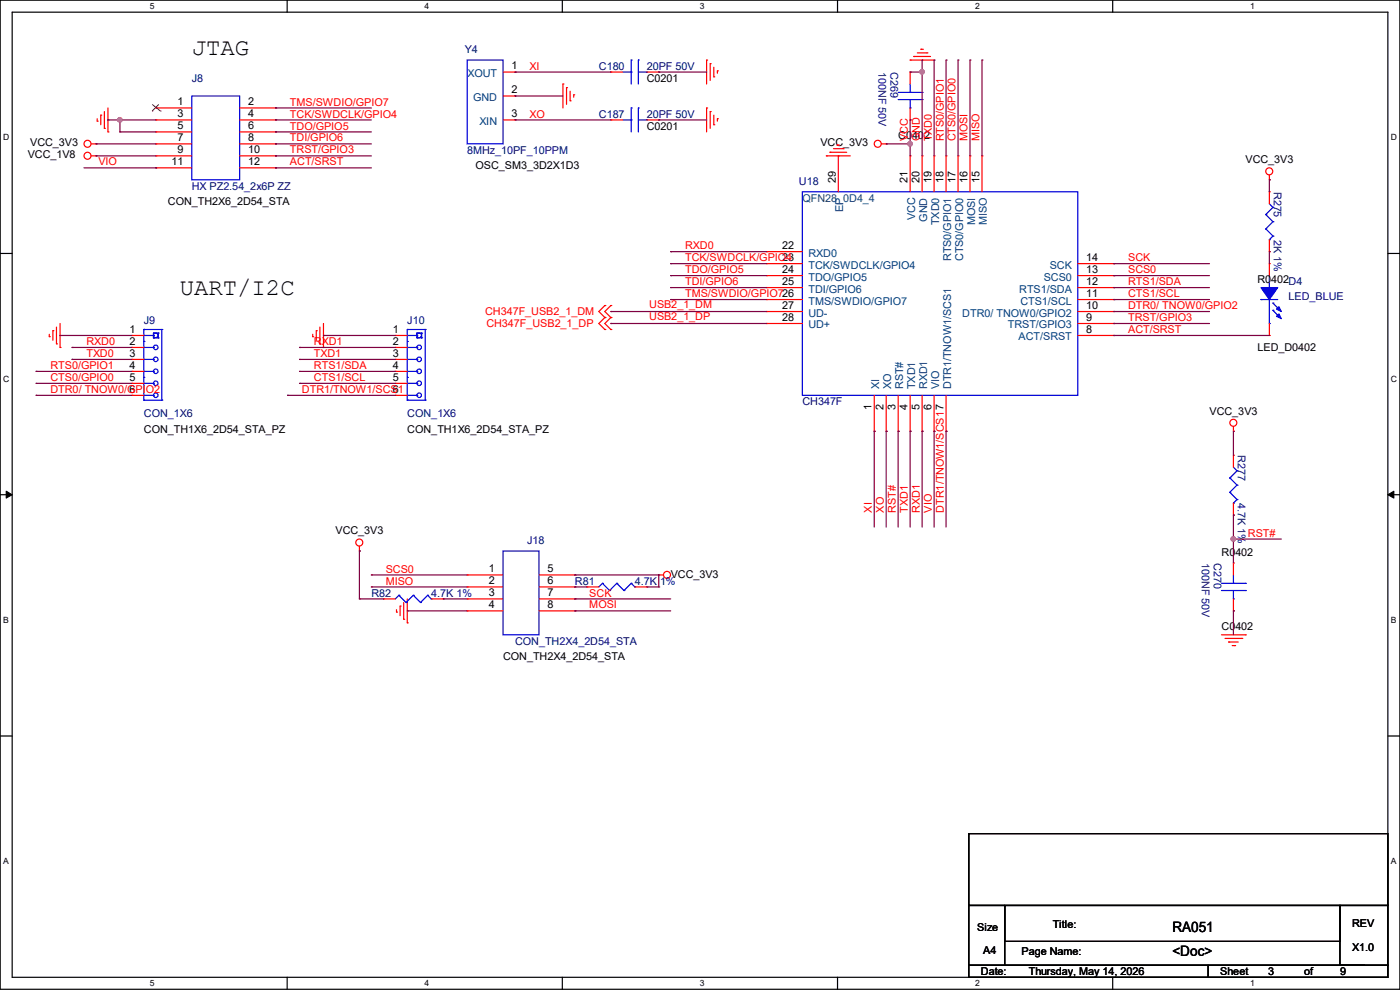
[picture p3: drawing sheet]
<svg xmlns="http://www.w3.org/2000/svg" width="297mm" height="210mm" viewBox="0 0 297 210" stroke-linecap="round" stroke-linejoin="round" font-family="sans-serif">
<path d="M0 0h297v209.8h-297zM2.6 2.6h291.8v204.7h-291.8z" fill="none" stroke="#000" stroke-width=".25"/>
<g fill="#fff">
<path d="M31.7 .3h1v2h-1z"/>
<path d="M31.7 207.6h1v2h-1z"/>
</g>
<path d="M60.9 0v2.6M60.9 207.3v2.5" fill="none" stroke="#000" stroke-width=".25"/>
<g fill="#fff">
<path d="M90.1 .3h1v2h-1z"/>
<path d="M90.1 207.6h1v2h-1z"/>
</g>
<path d="M119.3 0v2.6M119.3 207.3v2.5" fill="none" stroke="#000" stroke-width=".25"/>
<g fill="#fff">
<path d="M148.5 .3h.9v2h-.9z"/>
<path d="M148.5 207.6h.9v2h-.9z"/>
</g>
<path d="M177.7 0v2.6M177.7 207.3v2.5" fill="none" stroke="#000" stroke-width=".25"/>
<g fill="#fff">
<path d="M206.8 .3h1v2h-1z"/>
<path d="M206.8 207.6h1v2h-1z"/>
</g>
<path d="M236.1 0v2.6M236.1 207.3v2.5" fill="none" stroke="#000" stroke-width=".25"/>
<g fill="#fff">
<path d="M265.2 .3h1v2h-1z"/>
<path d="M265.2 207.6h1v2h-1z"/>
<path d="M.7 28.2h1.2v1.9h-1.2z"/>
<path d="M295.1 28.2h1.2v1.9h-1.2z"/>
<path d="M.7 79.3h1.2v2h-1.2z"/>
<path d="M295.1 79.3h1.2v2h-1.2z"/>
</g>
<path d="M0 53.8h2.6M294.4 53.8h2.6" fill="none" stroke="#000" stroke-width=".25"/>
<g fill="#fff">
<path d="M.7 130.5h1.2v2h-1.2z"/>
<path d="M295.1 130.5h1.1v2h-1.1z"/>
</g>
<path d="M0 104.9h2.6M294.4 104.9h2.6" fill="none" stroke="#000" stroke-width=".25"/>
<path d="M1.3 104.2l1.3 .7-1.3 .8zM294.4 104.9l1.3-.7v1.5z" fill="#000" stroke="#000" stroke-width=".21"/>
<g fill="#fff">
<path d="M.7 181.7h1.2v2h-1.2z"/>
<path d="M295.1 181.7h1.1v2h-1.1z"/>
</g>
<path d="M0 156.1h2.6M294.4 156.1h2.6M205.5 176.8h88.9v15.3h-88.9zM205.5 192.1h7.6v12.7h-7.6zM213.1 192.1h71.2v7.6h-71.2zM284.3 192.1h10.1v12.7h-10.1zM205.5 204.8h50.8v2.5h-50.8zM213.1 204.8h76.2M256.3 204.8h38.1v2.5h-38.1zM289.3 204.8h.1" fill="none" stroke="#000" stroke-width=".25"/>
<g fill="none" stroke="#f00" stroke-width=".25">
<path d="M106.7 15.3h2.6M109.3 15.3h.1M119.4 17.8h.1M119.4 17.8v5.1M120.2 18.6h.1M120.2 18.6v3.5M120.9 19.3v2.1M129.6 15.3h.1M129.6 15.3h2.5M137.2 15.3h2.5M139.7 15.3h.1M149.9 12.7h.1"/>
<path d="M149.9 12.7v5.1M150.7 13.5h.1M150.7 13.5v3.6M151.4 16.3h.1M151.4 14.3v2M152.2 15h.1M152.2 15v.5M193.1 12.7h.1M193.1 15.3h.1M193.1 12.7h5.1M193.1 15.3v2.5M193.8 12h.1"/>
<path d="M193.8 12h3.6M194.6 11.2h2M195.4 10.5h.1M195.4 10.5h.5M196.6 11.2h.1M19.3 30.5h1.1M19.3 33.1h1.1M20.4 30.5h.1M20.4 33.1h.1M20.6 25.7h.1M20.6 25.2v.5M21.4 24.4h.1"/>
<path d="M21.4 24.4v2.1M22.1 27.2h.1M22.1 23.7v3.5M22.9 28h.1M22.9 22.9v5.1M33.1 22.9h.1M33.1 25.4h.1M33.1 28h.1M33.1 30.5h.1M33.1 33.1h.1M33.1 35.6h.1M33.1 30.5h7.6"/>
<path d="M33.1 33.1h7.6M33.1 25.4h7.6M33.1 22.9h7.6M33.1 28h7.6M33.1 35.6h7.6M50.8 30.5h7.7M50.8 33.1h7.7M50.8 25.4h7.7M50.8 22.9h7.7M50.8 28h7.7M50.8 35.6h7.7M58.5 22.9h.1"/>
<path d="M58.5 25.4h.1M58.5 28h.1M58.5 30.5h.1M58.5 33.1h.1M58.5 35.6h.1M106.7 20.4h2.6M106.7 25.4h2.6M109.3 20.4h.1M109.3 25.4h.1M120.9 21.4h.1M121.7 20.1h.1M121.7 20.1v.5"/>
<path d="M129.6 25.4h.1M129.6 25.4h2.5M137.2 25.4h2.5M139.7 25.4h.1M149.9 22.9h.1M149.9 22.9v5.1M150.7 23.7h.1M150.7 23.7v3.5M151.4 26.5h.1M151.4 24.4v2.1M152.2 25.2h.1M152.2 25.2v.5"/>
<path d="M175.3 33.1h.1M175.3 33.1h5.1M176.1 32.3h.1M176.1 32.3h3.5M176.8 31.5h2.1M177.6 30.8h.1M177.6 30.8h.5M177.8 33.1h.1M177.8 33.1v7.6M178.9 31.5h.1M187 30.5h1M188 30.5h.1"/>
<path d="M193.1 33.1h.1M193.1 25.4h.1M193.1 22.9v2.5M193.1 33.1v7.6M195.6 33.1h.1M195.6 33.1v7.6M198.2 33.1h.1M198.2 33.1v7.6M200.7 33.1h.1M200.7 33.1v7.6M203.2 33.1h.1M203.2 33.1v7.6"/>
<path d="M205.8 33.1h.1M205.8 33.1v7.6M208.3 33.1h.1M208.3 33.1v7.6M269.3 38.1h.1M269.3 37.1v1M162.6 53.4h.1M162.6 55.9h.1M162.6 58.5h.1M162.6 58.5h7.6M162.6 55.9h7.6M162.6 53.4h7.6"/>
<path d="M228.6 58.5h7.7M228.6 55.9h7.7M236.3 58.5h.1M236.3 55.9h.1M269.3 55.9h.1M269.3 40.7h.1M269.3 53.4h.1M269.3 40.7v2.5M269.3 50.8v2.6M269.3 55.9v2.6M10.5 71.4h.1M10.5 70.9v.5"/>
<path d="M11.2 70.1h.1M11.2 70.1v2.1M12 72.9h.1M12 69.4v3.5M12.7 73.7h.1M12.7 68.6v5.1M28 71.2h.1M28 73.7h.1M28 76.2h.1M28 78.8h.1M28 71.2h2.5M28 73.7h2.5"/>
<path d="M28 76.2h2.5M28 78.8h2.5M66.3 71.4h.1M66.3 70.9v.5M67.1 70.1h.1M67.1 70.1v2.1M67.9 72.9h.1M67.9 69.4v3.5M68.6 73.7h.1M68.6 68.6v5.1M83.9 71.2h.1M83.9 73.7h.1"/>
<path d="M83.9 76.2h.1M83.9 78.8h.1M83.9 71.2h2.5M83.9 73.7h2.5M83.9 76.2h2.5M83.9 78.8h2.5M128.3 67.4h.1M128.3 69.9h.1M128.3 64.8h.1M128.3 67.4l-1.3 1.2 1.3 1.3M128.3 64.8l-1.3 1.3 1.3 1.3M129.6 67.4h.1"/>
<path d="M129.6 69.9h.1M129.6 64.8h.1M129.6 67.4l-1.3 1.2 1.3 1.3M129.6 64.8l-1.3 1.3 1.3 1.3M162.6 61h.1M162.6 63.5h.1M162.6 66.1h.1M162.6 68.6h.1M162.6 68.6h7.6M162.6 66.1h7.6M162.6 63.5h7.6M162.6 61h7.6"/>
<path d="M228.6 71.2h7.7M228.6 68.6h7.7M228.6 66.1h7.7M228.6 63.5h7.7M228.6 61h7.7M236.3 71.2h.1M236.3 68.6h.1M236.3 66.1h.1M236.3 63.5h.1M236.3 61h.1M269.3 71.2h.1M269.3 68.6v2.6"/>
<path d="M28 81.3h.1M28 83.9h.1M28 81.3h2.5M28 83.9h2.5M83.9 81.3h.1M83.9 83.9h.1M83.9 81.3h2.5M83.9 83.9h2.5M185.5 91.5h.1M185.5 83.9v7.6M188 91.5h.1M188 83.9v7.6"/>
<path d="M190.5 91.5h.1M190.5 83.9v7.6M193.1 91.5h.1M193.1 83.9v7.6M195.6 91.5h.1M195.6 83.9v7.6M198.2 91.5h.1M198.2 83.9v7.6M200.7 91.5h.1M200.7 83.9v7.6M261.7 91.5h.1M261.7 96.6h.1"/>
<path d="M261.7 90.5v1M261.7 96.6v2.5M76.2 116.9h.1M76.2 115.9v1M261.7 109.3h.1M261.7 119.4h.1M261.7 106.7v2.6M261.7 119.4v2.6M81.3 127h.1M81.3 127h2.6M84.1 129.8h.1M84.1 129.3v.5"/>
<path d="M84.9 128.6h.1M84.9 128.6v2M85.6 131.4h.1M85.6 127.8v3.6M86.4 132.1h.1M86.4 127v5.1M91.5 127h2.5M94 127h.1M99.1 122h.1M99.1 124.5h.1M99.1 127h.1M99.1 129.6h.1"/>
<path d="M99.1 122h7.6M99.1 124.5h7.6M99.1 127h7.6M99.1 129.6h7.6M114.3 122h7.7M114.3 124.5h7.7M114.3 127h7.7M114.3 129.6h7.7M122 122h.1M122 124.5h.1M122 127h.1M122 129.6h.1"/>
<path d="M124.5 124.5h.1M124.5 124.5h2.5M134.7 124.5h2.5M137.2 124.5h.1M139.7 122h.1M139.7 122h1.1M259.1 134.7h5.1M259.9 135.4h3.5M260.6 136.2h.1M260.6 136.2h2.1M261.4 136.9h.5M261.7 129.6h.1"/>
<path d="M261.7 127v2.6M261.9 136.9h.1M263.4 135.4h.1M264.2 134.7h.1"/>
<circle cx="18.6" cy="30.5" r=".74"/>
<circle cx="18.6" cy="33" r=".74"/>
<circle cx="186.2" cy="30.5" r=".74"/>
<circle cx="269.3" cy="36.3" r=".74"/>
<circle cx="261.6" cy="89.7" r=".74"/>
<circle cx="76.2" cy="115.1" r=".74"/>
<circle cx="141.5" cy="121.9" r=".74"/>
</g>
<g fill="none" stroke="#00f" stroke-width=".25">
<path d="M99.1 12.7h7.6v17.8h-7.6zM132.1 15.3h1.8M133.9 15.3h.1M133.9 12.7h.1M133.9 12.7v5.1M135.4 12.7h.1M135.4 12.7v5.1M135.4 15.3h1.8M137.2 15.3h.1M190.5 19.6h5.1M193.1 19.6h.1M193.1 17.8v1.8"/>
<path d="M195.6 19.6h.1M40.7 20.4h10.1v17.7h-10.1zM132.1 25.4h1.8M133.9 25.4h.1M133.9 22.9h.1M133.9 22.9v5.1M135.4 22.9h.1M135.4 25.4h1.8M135.4 22.9v5.1M137.2 25.4h.1M190.5 21.1h5.1M193.1 22.9h.1"/>
<path d="M193.1 21.1v1.8M195.6 21.1h.1M170.2 40.7h58.4v43.2h-58.4zM268.5 45.5h.1M268.5 48.6h.1M268.5 45.5l1.5 1.5M268.5 48.6l1.5 1.5M269.3 50.8h.1M269.3 58.5v2.5M269.3 43.2l.7 .8M270 44h.1M270 47h.1"/>
<path d="M270 50.1h.1M270 44l-1.5 1.5M270 47l-1.5 1.6M270 50.1l-.7 .7M30.5 72.4h.1M30.5 69.9h.1M30.5 78.8h2.1M30.5 76.2h2.1M30.5 73.7h2.1M30.5 69.9h3.8M30.5 71.2h2.1M30.5 69.9v15"/>
<path d="M32.6 78.8h.1M32.6 76.2h.1M32.6 73.7h.1M32.6 70.7h.1M32.6 71.2h.1M32.6 71.7h.1M32.6 70.7h1M32.6 71.7h1M32.6 70.7v1M33.6 71.7h.1M33.6 70.7h.1M33.6 70.7v1"/>
<path d="M34.3 69.9h.1M34.3 69.9v15M86.4 72.4h.1M86.4 69.9h.1M86.4 78.8h2M86.4 76.2h2M86.4 73.7h2M86.4 69.9v15M86.4 69.9h3.8M86.4 71.2h2M88.4 78.8h.1M88.4 76.2h.1"/>
<path d="M88.4 73.7h.1M88.4 70.7h.1M88.4 71.2h.1M88.4 71.7h.1M88.4 70.7h1.1M88.4 71.7h1.1M88.4 70.7v1M89.5 71.7h.1M89.5 70.7h.1M89.5 70.7v1M90.2 69.9h.1M90.2 69.9v15"/>
<path d="M267.5 63.5h.1M267.5 63.5h3.6M269.3 61h.1M269.3 68.6h.1M269.3 63.5v5.1M270 64.3h.1M270 65.8h.1M270 64.3l1.6 1.5M270 65.8l1.6 1.6M30.5 80.1h.1M30.5 84.9h.1M30.5 84.9h3.8"/>
<path d="M30.5 81.3h2.1M30.5 83.9h2.1M32.6 81.3h.1M32.6 83.9h.1M34.3 84.9h.1M86.4 80.1h.1M86.4 84.9h.1M86.4 84.9h3.8M86.4 81.3h2M86.4 83.9h2M88.4 81.3h.1M88.4 83.9h.1"/>
<path d="M90.2 84.9h.1M261.7 99.1l.7 .8M262.4 99.9h.1M262.4 99.9l-1.5 1.5M106.7 116.9h7.6v17.8h-7.6zM260.9 101.4h.1M260.9 104.4h.1M260.9 101.4l1.5 1.5M260.9 104.4l1.5 1.6M261.7 106.7h.1M262.4 102.9h.1M262.4 106h.1"/>
<path d="M262.4 102.9l-1.5 1.5M262.4 106l-.7 .7M84.6 126.3h.1M84.6 126.3l-.7 .7M84.6 126.3l1.5 1.5M86.1 127.8h.1M87.7 126.3h.1M87.7 126.3l-1.6 1.5M87.7 126.3l1.5 1.5M89.2 127.8h.1M90.7 126.3h.1M90.7 126.3l-1.5 1.5"/>
<path d="M90.7 126.3l.8 .7M91.5 127h.1M127.8 123.7h.1M127.8 123.7l-.8 .8M127.8 123.7l1.5 1.6M129.3 125.3h.1M130.9 123.7h.1M130.9 123.7l-1.6 1.6M130.9 123.7l1.5 1.6M132.4 125.3h.1M133.9 123.7h.1M133.9 123.7l-1.5 1.6"/>
<path d="M133.9 123.7l.8 .8M134.7 124.5h.1M259.1 125.3h5.1M259.1 123.7h5.1M261.7 127h.1M261.7 123.7h.1M261.7 122v1.7M261.7 125.3v1.7M264.2 125.3h.1M264.2 123.7h.1"/>
<circle cx="33" cy="78.8" r=".49"/>
<circle cx="33" cy="76.2" r=".49"/>
<circle cx="33" cy="73.7" r=".49"/>
<circle cx="33" cy="71.1" r=".49"/>
<circle cx="88.9" cy="76.2" r=".49"/>
<circle cx="88.9" cy="73.7" r=".49"/>
<circle cx="88.9" cy="78.8" r=".49"/>
<circle cx="88.9" cy="71.1" r=".49"/>
<circle cx="33" cy="81.3" r=".49"/>
<circle cx="33" cy="83.8" r=".49"/>
<circle cx="88.9" cy="83.8" r=".49"/>
<circle cx="88.9" cy="81.3" r=".49"/>
</g>
<g fill="#00f" stroke="#00f" stroke-width=".25">
<path d="M267.5 61h3.6l-1.8 2.5z" fill-rule="evenodd"/>
<path d="M271.3 66.6l.5 1-1-.5z" fill-rule="evenodd"/>
<path d="M271.3 65.1l.5 1-1-.5z" fill-rule="evenodd"/>
</g>
<path d="M32.3 23.6h.1M32.3 22.1l1.7 1.5M33.7 22.1l-1.4 1.5M34 23.6h.1" fill="none" stroke="#804000" stroke-width=".21"/>
<g fill="none" stroke="#800040" stroke-width=".25">
<path d="M109.3 15.3h.1M109.3 15.3h20.3M139.7 15.3h.1M139.7 15.3h10.2M193.1 15.3h.1M193.1 15.3h2.5M195.6 12.7h.1M195.6 15.3h.1M195.6 12.7v20.4M198.2 12.7h.1M198.2 12.7v20.4M200.7 12.7h.1"/>
<path d="M200.7 12.7v20.4M203.2 12.7h.1M203.2 12.7v20.4M205.8 12.7h.1M205.8 12.7v20.4M208.3 12.7h.1M208.3 12.7v20.4M17.8 35.6h15.3M20.4 30.5h.1M20.4 33.1h.1M20.4 30.5h12.7M20.4 33.1h12.7"/>
<path d="M22.9 25.4h.1M22.9 25.4h10.2M25.4 25.4h.1M25.4 28h.1M25.4 25.4v2.6M25.4 28h7.7M33.1 35.6h.1M58.5 22.9h.1M58.5 25.4h.1M58.5 28h.1M58.5 30.5h.1M58.5 33.1h.1"/>
<path d="M58.5 35.6h.1M58.5 25.4h20.3M58.5 30.5h20.3M58.5 28h20.3M58.5 35.6h20.3M58.5 22.9h20.3M58.5 33.1h20.3M109.3 25.4h.1M109.3 20.4h.1M109.3 25.4h20.3M109.3 20.4h10.1M139.7 25.4h.1"/>
<path d="M139.7 25.4h10.2M188 30.5h.1M188 30.5h5.1M193.1 25.4h.1M193.1 30.5h.1M193.1 25.4v7.7M269.3 38.1h.1M269.3 38.1v2.6M142.3 58.5h.1M142.3 55.9h.1M142.3 53.4h.1M142.3 58.5h20.3"/>
<path d="M142.3 55.9h20.3M142.3 53.4h20.3M236.3 55.9h.1M236.3 58.5h.1M236.3 58.5h20.3M236.3 55.9h20.3M269.3 53.4h.1M269.3 53.4v2.5M7.7 78.8h.1M7.7 78.8h20.3M12.7 71.2h.1M12.7 71.2h15.3"/>
<path d="M15.3 73.7h.1M15.3 76.2h.1M15.3 73.7h12.7M15.3 76.2h12.7M63.5 73.7h.1M63.5 76.2h.1M63.5 78.8h.1M63.5 73.7h20.4M63.5 76.2h20.4M63.5 78.8h20.4M68.6 71.2h.1M68.6 71.2h15.3"/>
<path d="M129.6 68.6h.1M129.6 66.1h.1M129.6 68.6h33M129.6 66.1h33M142.3 63.5h.1M142.3 61h.1M142.3 63.5h20.3M142.3 61h20.3M236.3 66.1h.1M236.3 68.6h.1M236.3 71.2h.1M236.3 61h.1"/>
<path d="M236.3 63.5h.1M236.3 68.6h20.3M236.3 66.1h20.3M236.3 63.5h20.3M236.3 61h20.3M236.3 71.2h33M7.7 81.3h.1M7.7 83.9h.1M7.7 81.3h20.3M7.7 83.9h20.3M61 83.9h.1M61 83.9h22.9"/>
<path d="M63.5 81.3h.1M63.5 81.3h20.4M185.5 91.5h.1M185.5 91.5v20.3M188 91.5h.1M188 91.5v20.3M190.5 91.5h.1M190.5 91.5v20.3M193.1 91.5h.1M193.1 91.5v20.3M195.6 91.5h.1M195.6 91.5v20.3"/>
<path d="M198.2 91.5h.1M198.2 91.5v20.3M200.7 91.5h.1M200.7 91.5v20.3M261.7 91.5h.1M261.7 91.5v5.1M76.2 116.9h.1M76.2 116.9v10.1M261.7 114.3h.1M261.7 109.3h.1M261.7 109.3v10.1M261.7 114.3h10.1"/>
<path d="M76.2 127h.1M76.2 127h5.1M78.8 122h.1M78.8 124.5h.1M78.8 122h20.3M78.8 124.5h20.3M86.4 129.6h.1M86.4 129.6h12.7M94 127h.1M94 127h5.1M122 129.6h.1M122 127h.1"/>
<path d="M122 122h.1M122 124.5h.1M122 129.6h20.3M122 127h20.3M122 122h17.7M122 124.5h2.5M137.2 124.5h2.5M139.7 124.5h.1M139.7 122h.1M139.7 122v2.5M261.7 129.6h.1M261.7 129.6v5.1"/>
</g>
<g fill="#f0f" stroke="#f0f" stroke-width=".25">
<circle cx="193.1" cy="30.5" r=".49"/>
<circle cx="195.6" cy="15.3" r=".49"/>
<circle cx="25.4" cy="25.4" r=".49"/>
<circle cx="261.6" cy="114.3" r=".49"/>
</g>
<g font-size="5.1">
<text x="40.7" y="11.7">JTAG</text>
<text x="38.1" y="62.5">UART/I2C</text>
</g>
<g font-size="3">
<text x="248.7" y="197.6">RA051</text>
<text x="248.7" y="202.7">&lt;Doc&gt;</text>
</g>
<g font-size="2.3" fill="#000080">
<text x="98.6" y="11.3">Y4</text>
<text x="40.7" y="17.4">J8</text>
<text x="127" y="14.8">C180</text>
<text x="137.2" y="14.8">20PF 50V</text>
<text x="186.4" y="15.3" transform="rotate(90 186.4 15.3)">100NF 50V</text>
<text x="188.9" y="15.3" transform="rotate(90 188.9 15.3)">C269</text>
<text x="127" y="25">C187</text>
<text x="137.2" y="25">20PF 50V</text>
<text x="99.1" y="32.6">8MHz_10PF_10PPM</text>
<text x="40.7" y="40.2">HX PZ2.54_2x6P ZZ</text>
<text x="169.5" y="39.2">U18</text>
<text x="270.2" y="40.7" transform="rotate(90 270.2 40.7)">R275</text>
<text x="270.2" y="50.8" transform="rotate(90 270.2 50.8)">2K 1%</text>
<text x="273.4" y="63.6">LED_BLUE</text>
<text x="30.5" y="68.7">J9</text>
<text x="86.4" y="68.7">J10</text>
<text x="30.5" y="88.5">CON_1X6</text>
<text x="86.4" y="88.5">CON_1X6</text>
<text x="170.2" y="85.9">CH347F</text>
<text x="262.6" y="96.6" transform="rotate(90 262.6 96.6)">R277</text>
<text x="262.6" y="106.7" transform="rotate(90 262.6 106.7)">4.7K 1%</text>
<text x="111.8" y="115.4">J18</text>
<text x="255" y="119.4" transform="rotate(90 255 119.4)">100NF 50V</text>
<text x="257.5" y="119.4" transform="rotate(90 257.5 119.4)">C270</text>
<text x="122" y="124">R81</text>
<text x="134.7" y="124">4.7K 1%</text>
<text x="78.8" y="126.6">R82</text>
<text x="91.5" y="126.6">4.7K 1%</text>
<text x="109.3" y="136.7">CON_TH2X4_2D54_STA</text>
</g>
<g font-size="2.3" fill="#004080">
<text x="99.2" y="16.3">XOUT</text>
<text x="100.4" y="21.4">GND</text>
<text x="101.7" y="26.5">XIN</text>
<text x="178.9" y="45" transform="rotate(-90 178.9 45)">EP</text>
<text x="194.1" y="46.8" transform="rotate(-90 194.1 46.8)">VCC</text>
<text x="196.7" y="47" transform="rotate(-90 196.7 47)">GND</text>
<text x="199.2" y="47.8" transform="rotate(-90 199.2 47.8)">TXD0</text>
<text x="206.8" y="47.8" transform="rotate(-90 206.8 47.8)">MOSI</text>
<text x="209.4" y="47.8" transform="rotate(-90 209.4 47.8)">MISO</text>
<text x="171.5" y="54.4">RXD0</text>
<text x="171.5" y="57">TCK/SWDCLK/GPIO4</text>
<text x="171.5" y="59.5">TDO/GPIO5</text>
<text x="201.8" y="55.4" transform="rotate(-90 201.8 55.4)">RTS0/GPIO1</text>
<text x="204.3" y="55.4" transform="rotate(-90 204.3 55.4)">CTS0/GPIO0</text>
<text x="221.4" y="59.5">SCS0</text>
<text x="222.7" y="57">SCK</text>
<text x="171.5" y="62.1">TDI/GPIO6</text>
<text x="171.5" y="64.6">TMS/SWDIO/GPIO7</text>
<text x="216.2" y="62.1">RTS1/SDA</text>
<text x="216.5" y="64.6">CTS1/SCL</text>
<text x="171.5" y="67.1">UD-</text>
<text x="171.5" y="69.7">UD+</text>
<text x="204.1" y="67.1">DTR0/ TNOW0/GPIO2</text>
<text x="213.8" y="69.7">TRST/GPIO3</text>
<text x="216.1" y="72.2">ACT/SRST</text>
<text x="186.5" y="82.6" transform="rotate(-90 186.5 82.6)">XI</text>
<text x="189.1" y="82.6" transform="rotate(-90 189.1 82.6)">XO</text>
<text x="191.6" y="82.6" transform="rotate(-90 191.6 82.6)">RST#</text>
<text x="194.1" y="82.6" transform="rotate(-90 194.1 82.6)">TXD1</text>
<text x="196.7" y="82.6" transform="rotate(-90 196.7 82.6)">RXD1</text>
<text x="199.2" y="82.6" transform="rotate(-90 199.2 82.6)">VIO</text>
<text x="201.8" y="82.6" transform="rotate(-90 201.8 82.6)">DTR1/TNOW1/SCS1</text>
</g>
<g font-size="2.3">
<text x="108.5" y="14.7">1</text>
<text x="137.2" y="17.4">C0201</text>
<text x="37.6" y="22.4">1</text>
<text x="52.6" y="22.4">2</text>
<text x="108.5" y="19.8">2</text>
<text x="37.6" y="24.9">3</text>
<text x="37.6" y="27.4">5</text>
<text x="37.6" y="30">7</text>
<text x="52.6" y="24.9">4</text>
<text x="52.6" y="27.4">6</text>
<text x="52.6" y="30">8</text>
<text x="108.5" y="24.9">3</text>
<text x="137.2" y="27.5">C0201</text>
<text x="190.6" y="29.5">C0402</text>
<text x="5.9" y="33.6">VCC_1V8</text>
<text x="6.4" y="31.1">VCC_3V3</text>
<text x="36.4" y="35.1">11</text>
<text x="37.6" y="32.5">9</text>
<text x="52.6" y="32.5">10</text>
<text x="52.6" y="35.1">12</text>
<text x="100.9" y="35.9">OSC_SM3_3D2X1D3</text>
<text x="174" y="31.1">VCC_3V3</text>
<text x="264.2" y="34.6">VCC_3V3</text>
<text x="177.3" y="38.9" transform="rotate(-90 177.3 38.9)">29</text>
<text x="192.5" y="38.9" transform="rotate(-90 192.5 38.9)">21</text>
<text x="195.1" y="38.9" transform="rotate(-90 195.1 38.9)">20</text>
<text x="197.6" y="38.9" transform="rotate(-90 197.6 38.9)">19</text>
<text x="200.2" y="38.9" transform="rotate(-90 200.2 38.9)">18</text>
<text x="202.7" y="38.9" transform="rotate(-90 202.7 38.9)">17</text>
<text x="205.2" y="38.9" transform="rotate(-90 205.2 38.9)">16</text>
<text x="207.8" y="38.9" transform="rotate(-90 207.8 38.9)">15</text>
<text x="35.6" y="43.5">CON_TH2X6_2D54_STA</text>
<text x="165.9" y="52.8">22</text>
<text x="165.9" y="55.4">23</text>
<text x="165.9" y="57.9">24</text>
<text x="230.4" y="57.9">13</text>
<text x="230.4" y="55.4">14</text>
<text x="165.9" y="60.5">25</text>
<text x="165.9" y="65.5">27</text>
<text x="230.4" y="65.5">10</text>
<text x="230.4" y="63">11</text>
<text x="230.4" y="60.5">12</text>
<text x="266.8" y="60">R0402D4</text>
<text x="27.5" y="70.6">1</text>
<text x="83.4" y="70.6">1</text>
<text x="165.9" y="68.1">28</text>
<text x="230.4" y="70.6">8</text>
<text x="230.4" y="68.1">9</text>
<text x="27.5" y="73.2">2</text>
<text x="27.5" y="75.7">3</text>
<text x="83.4" y="73.2">2</text>
<text x="83.4" y="75.7">3</text>
<text x="266.8" y="74.5">LED_D0402</text>
<text x="27.5" y="78.2">4</text>
<text x="27.5" y="80.8">5</text>
<text x="27.5" y="83.3">6</text>
<text x="83.4" y="78.2">4</text>
<text x="83.4" y="80.8">5</text>
<text x="83.4" y="83.3">6</text>
<text x="184.9" y="86.9" transform="rotate(-90 184.9 86.9)">1</text>
<text x="187.5" y="86.9" transform="rotate(-90 187.5 86.9)">2</text>
<text x="190" y="86.9" transform="rotate(-90 190 86.9)">3</text>
<text x="192.5" y="86.9" transform="rotate(-90 192.5 86.9)">4</text>
<text x="195.1" y="86.9" transform="rotate(-90 195.1 86.9)">5</text>
<text x="197.6" y="86.9" transform="rotate(-90 197.6 86.9)">6</text>
<text x="256.6" y="88">VCC_3V3</text>
<text x="30.5" y="91.8">CON_TH1X6_2D54_STA_PZ</text>
<text x="86.4" y="91.8">CON_TH1X6_2D54_STA_PZ</text>
<text x="71.2" y="113.4">VCC_3V3</text>
<text x="259.1" y="117.9">R0402</text>
<text x="103.7" y="121.4">1</text>
<text x="103.7" y="124">2</text>
<text x="116.1" y="121.4">5</text>
<text x="116.1" y="124">6</text>
<text x="142.3" y="122.5">VCC_3V3</text>
<text x="103.7" y="126.5">3</text>
<text x="103.7" y="129">4</text>
<text x="116.1" y="126.5">7</text>
<text x="116.1" y="129">8</text>
<text x="259.1" y="133.7">C0402</text>
<text x="106.7" y="140">CON_TH2X4_2D54_STA</text>
<text x="207.3" y="197.4">Size</text>
<text x="223.3" y="196.9">Title:</text>
<text x="286.8" y="196.7">REV</text>
<text x="208.6" y="202.3">A4</text>
<text x="216.7" y="202.5">Page Name:</text>
<text x="286.8" y="201.8">X1.0</text>
<text x="208.1" y="206.8">Date:</text>
<text x="218.2" y="206.8">Thursday, May 14, 2026</text>
<text x="258.9" y="206.8">Sheet</text>
<text x="269" y="206.8">3</text>
<text x="276.7" y="206.8">of</text>
<text x="284.3" y="206.8">9</text>
</g>
<g font-size="2.3" fill="#f00">
<text x="112.3" y="14.8">XI</text>
<text x="61.5" y="22.4">TMS/SWDIO/GPIO7</text>
<text x="61.5" y="24.9">TCK/SWDCLK/GPIO4</text>
<text x="61.5" y="27.5">TDO/GPIO5</text>
<text x="112.3" y="24.9">XO</text>
<text x="20.9" y="35.1">VIO</text>
<text x="61.5" y="30">TDI/GPIO6</text>
<text x="61.5" y="32.6">TRST/GPIO3</text>
<text x="61.5" y="35.1">ACT/SRST</text>
<text x="192.6" y="30" transform="rotate(-90 192.6 30)">VCC</text>
<text x="195.1" y="30" transform="rotate(-90 195.1 30)">GND</text>
<text x="197.7" y="30" transform="rotate(-90 197.7 30)">TXD0</text>
<text x="200.2" y="30" transform="rotate(-90 200.2 30)">RTS0/GPIO1</text>
<text x="202.7" y="30" transform="rotate(-90 202.7 30)">CTS0/GPIO0</text>
<text x="205.3" y="30" transform="rotate(-90 205.3 30)">MOSI</text>
<text x="207.8" y="30" transform="rotate(-90 207.8 30)">MISO</text>
<text x="145.3" y="52.9">RXD0</text>
<text x="145.3" y="58">TDO/GPIO5</text>
<text x="145.3" y="55.4">TCK/SWDCLK/GPIO4</text>
<text x="239.3" y="55.4">SCK</text>
<text x="239.3" y="58">SCS0</text>
<text x="137.7" y="65.4">USB2_1_DM</text>
<text x="145.3" y="63">TMS/SWDIO/GPIO726</text>
<text x="145.3" y="60.5">TDI/GPIO6</text>
<text x="239.3" y="65.6">DTR0/ TNOW0/GPIO2</text>
<text x="239.3" y="60.5">RTS1/SDA</text>
<text x="239.3" y="63">CTS1/SCL</text>
<text x="102.9" y="66.9">CH347F_USB2_1_DM</text>
<text x="103.2" y="69.4">CH347F_USB2_1_DP</text>
<text x="137.7" y="67.9">USB2_1_DP</text>
<text x="239.3" y="68.1">TRST/GPIO3</text>
<text x="239.3" y="70.7">ACT/SRST</text>
<text x="18.3" y="73.2">RXD0</text>
<text x="18.3" y="75.7">TXD0</text>
<text x="66.6" y="73.2">RXD1</text>
<text x="66.6" y="75.7">TXD1</text>
<text x="10.7" y="78.3">RTS0/GPIO1</text>
<text x="10.7" y="80.8">CTS0/GPIO0</text>
<text x="10.7" y="83.4">DTR0/ TNOW0/GPIO2</text>
<text x="64.1" y="83.4">DTR1/TNOW1/SCS1</text>
<text x="66.6" y="78.3">RTS1/SDA</text>
<text x="66.6" y="80.8">CTS1/SCL</text>
<text x="185" y="108.7" transform="rotate(-90 185 108.7)">XI</text>
<text x="187.5" y="108.7" transform="rotate(-90 187.5 108.7)">XO</text>
<text x="190" y="108.7" transform="rotate(-90 190 108.7)">RST#</text>
<text x="192.6" y="108.7" transform="rotate(-90 192.6 108.7)">TXD1</text>
<text x="195.1" y="108.7" transform="rotate(-90 195.1 108.7)">RXD1</text>
<text x="197.7" y="108.7" transform="rotate(-90 197.7 108.7)">VIO</text>
<text x="200.2" y="108.7" transform="rotate(-90 200.2 108.7)">DTR1/TNOW1/SCS17</text>
<text x="264.7" y="113.8">RST#</text>
<text x="81.8" y="121.5">SCS0</text>
<text x="81.8" y="124">MISO</text>
<text x="125" y="129.1">MOSI</text>
<text x="125" y="126.5">SCK</text>
</g>
<text font-size="2.3" fill="#008040" x="170.2" y="42.8">QFN28_0D4_4</text>
<g font-size="1.8">
<text x="31.8" y="1.9">5</text>
<text x="90.1" y="1.9">4</text>
<text x="148.5" y="1.9">3</text>
<text x="206.8" y="1.9">2</text>
<text x="265.2" y="1.9">1</text>
<text x=".7" y="29.8">D</text>
<text x="295.1" y="29.8">D</text>
<text x=".7" y="80.9">C</text>
<text x="295.1" y="80.9">C</text>
<text x=".7" y="132.1">B</text>
<text x="295.1" y="132.1">B</text>
<text x=".7" y="183.3">A</text>
<text x="295.1" y="183.3">A</text>
<text x="31.8" y="209.2">5</text>
<text x="90.1" y="209.2">4</text>
<text x="148.5" y="209.2">3</text>
<text x="206.8" y="209.2">2</text>
<text x="265.2" y="209.2">1</text>
</g>
</svg>
